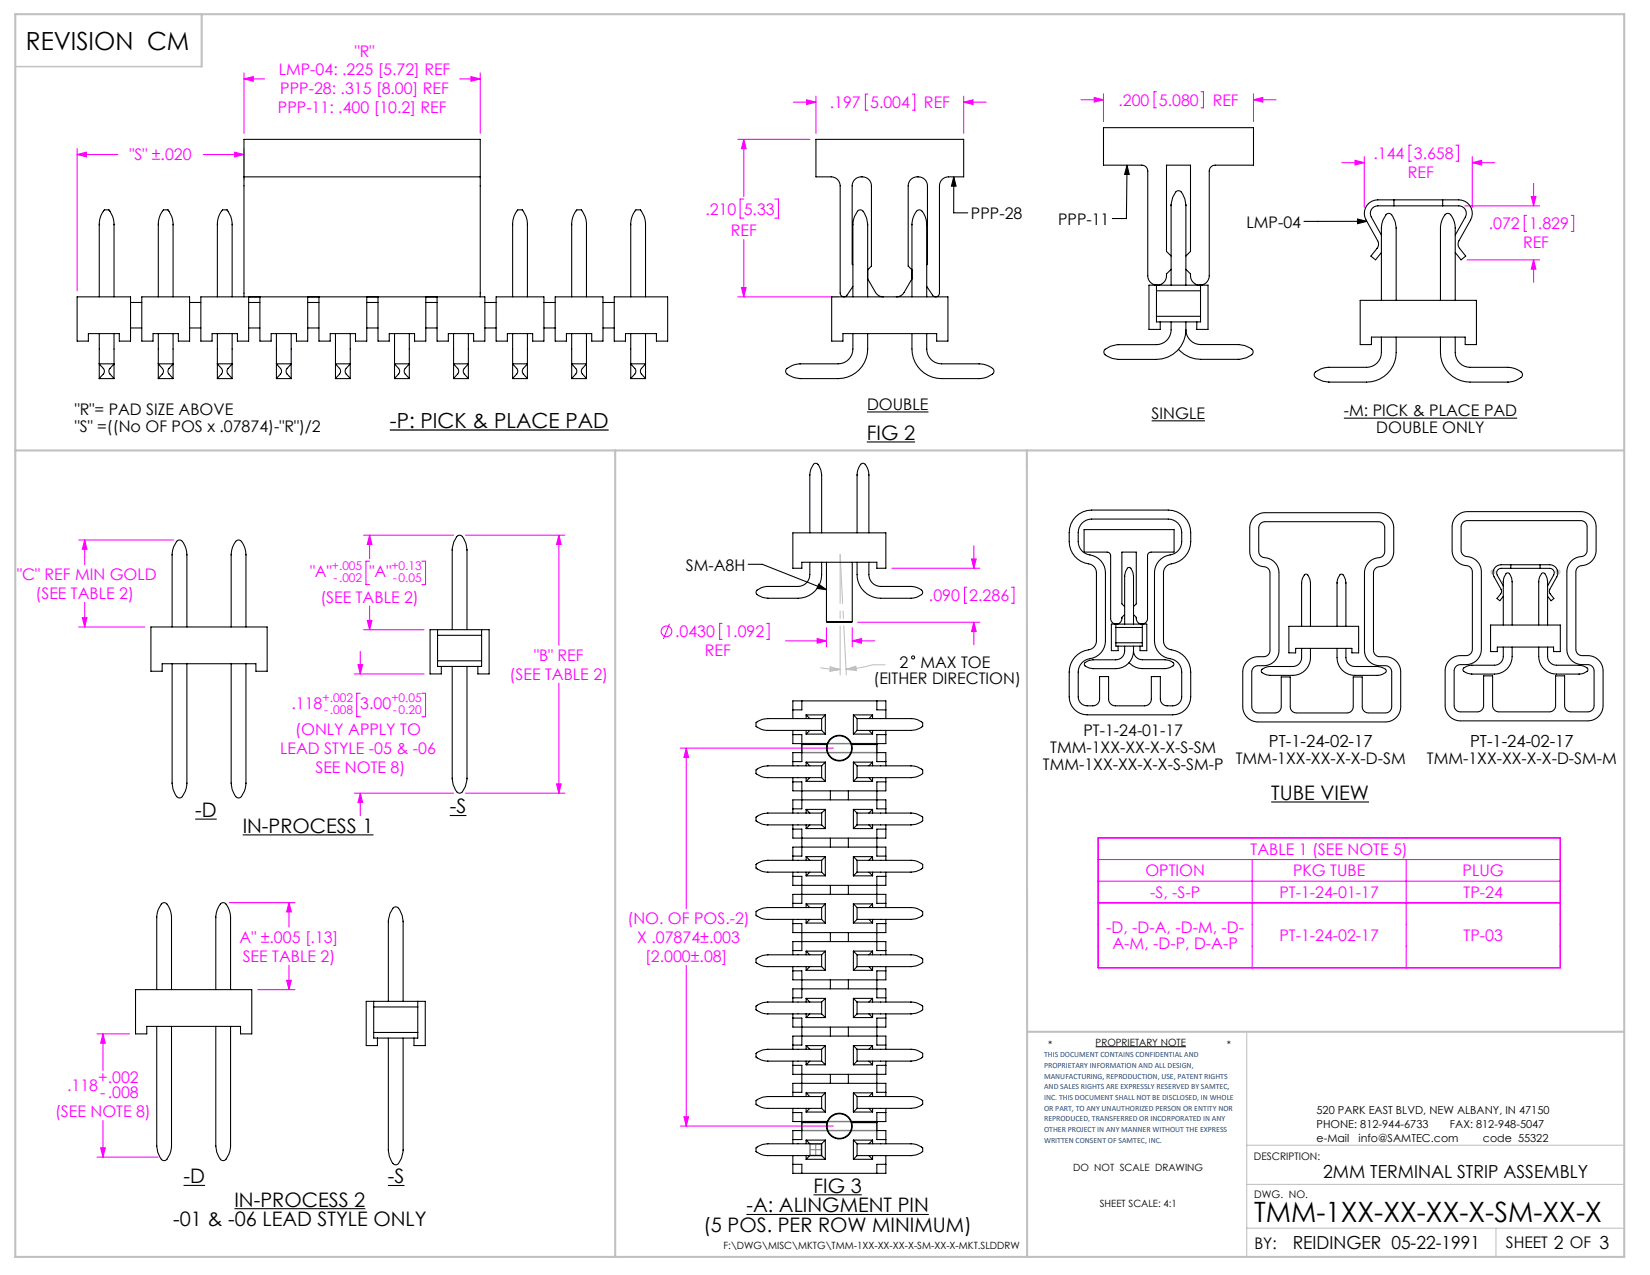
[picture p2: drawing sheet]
<svg xmlns="http://www.w3.org/2000/svg" width="279mm" height="216mm" viewBox="0 0 279 216" stroke-linecap="round" stroke-linejoin="round" font-family="sans-serif">
<g fill="none" stroke="#000" stroke-width=".18">
<path d="M161.5 29.9l.4 1.6h-.8zM161.5 29.9v6.1h2.4M190.8 28l-.1 9h-2.3M190.8 28l.4 1.5h-.8zM229.9 37.1l1.5 .4-1.5 .4zM231.4 37.5h-10.6M146.8 74.8h8.2M146.8 69.8h10.4M195 71.3h9M227.6 70.8h29.3M126.7 95.6h2.4l10.8 4.3M138.6 98.9l1.3 1-1.6-.3z"/>
<path d="M212.5 87.5a2.59 2.59 0 0 1 1.7-.7h19.2a2.59 2.59 0 0 1 2.6 2.6v4a2.68 2.68 0 0 1-2.7 2.6 1.07 1.07 0 0 0-.7 1v13.1a1.07 1.07 0 0 0 1 1.1h1a2.59 2.59 0 0 1 2.6 2.6v5.9a2.59 2.59 0 0 1-2.6 2.6h-21.6a2.59 2.59 0 0 1-2.6-2.6v-5.9a2.59 2.59 0 0 1 2.6-2.6h1a1.07 1.07 0 0 0 1.1-1.1v-13.1a1.22 1.22 0 0 0-1.5-1.1 2.59 2.59 0 0 1-2-2.5v-4a2.59 2.59 0 0 1 .9-1.9zM213.4 88.7l.4-.3 .4-.1h19.2a1.07 1.07 0 0 1 1.1 1.1v4a1.22 1.22 0 0 1-1.5 1.1 2.59 2.59 0 0 0-1.9 2.5v13.1a2.59 2.59 0 0 0 2.5 2.6h1a1.07 1.07 0 0 1 1.1 1.1v5.9a1.07 1.07 0 0 1-1.1 1h-2.9a1.07 1.07 0 0 1-1-1v-5.1h-1.6v5.1a1.07 1.07 0 0 1-1 1h-8.6a1.07 1.07 0 0 1-1-1v-5.1h-1.5v5.1a1.07 1.07 0 0 1-1.1 1h-2.9a1.07 1.07 0 0 1-1-1v-5.9a1.07 1.07 0 0 1 1-1.1h1a2.59 2.59 0 0 0 2.6-2.6v-13.1a2.68 2.68 0 0 0-2.7-2.6 1.07 1.07 0 0 1-.8-1v-4zM246.7 87.3a2.59 2.59 0 0 1 1.8-.7h19.2a2.59 2.59 0 0 1 2.6 2.6v4a2.68 2.68 0 0 1-2.7 2.6 1.07 1.07 0 0 0-.8 1v13.2a1.07 1.07 0 0 0 1.1 1h1a2.59 2.59 0 0 1 2.6 2.6v5.9a2.59 2.59 0 0 1-2.6 2.6h-21.6a2.59 2.59 0 0 1-2.6-2.6v-5.9a2.59 2.59 0 0 1 2.6-2.6h1a1.07 1.07 0 0 0 1-1v-13.2a1.22 1.22 0 0 0-1.4-1.1 2.59 2.59 0 0 1-2-2.5v-4a2.59 2.59 0 0 1 .8-1.9zM247.7 88.5l.3-.2 .5-.1h19.2a1.07 1.07 0 0 1 1.1 1v4a1.22 1.22 0 0 1-1.5 1.1 2.59 2.59 0 0 0-2 2.5v13.2a2.59 2.59 0 0 0 2.6 2.5h1a1.07 1.07 0 0 1 1 1.1v5.9a1.07 1.07 0 0 1-1 1h-2.9a1.07 1.07 0 0 1-1.1-1v-5.1h-1.5v5.1a1.07 1.07 0 0 1-1 1h-8.6a1.07 1.07 0 0 1-1.1-1v-5.1h-1.5v5.1a1.07 1.07 0 0 1-1 1h-2.9a1.07 1.07 0 0 1-1.1-1v-5.9a1.07 1.07 0 0 1 1.1-1.1h1a2.59 2.59 0 0 0 2.5-2.5v-13.2a2.68 2.68 0 0 0-2.7-2.6 1.07 1.07 0 0 1-.7-1v-4zM33.1 138.7h3.6M76.2 138.1h2.8M215.2 135.8h16.6M41.1 141.4h22.1M185.5 177.2h15.3M31.1 200.7h3.6M39.7 204.7h22.2M65.7 200.7h2.8"/>
<path d="M126.4 205.7h30.9M137.8 202.3h8.1"/>
<circle cx="154.6" cy="111.3" r=".26"/>
</g>
<g fill="none" stroke="#c0c0c0" stroke-width=".18">
<path d="M252.3 96.8h1M252.5 96.5l.7 .7M252.8 96.3v1M253.2 96.5l-.7 .7M263.3 96.8h1M263.4 96.5l.7 .7M263.8 96.3v1M264.1 96.5l-.7 .7M138.9 113.1l3.4 .3M140.6 113.1l1.7 .3M140.6 112.9l1.7 .5-1.7 .3zM142.3 113.4l-1.7 .1"/>
<path d="M143.3 113.3l1.6-.5 .1 .8zM143.3 113.3l1.7 .1M144.9 113l-1.6 .3M149.9 112.6a14.1 14.1 0 0 0-4.4 .5l-2.2 .2M211.1 174.7v38.1M211.1 193.9h63.9M211.1 208h63.9M211.1 200.6h63.9M253.3 208v4.8"/>
</g>
<path d="M2.6 11.3h31.5" fill="none" stroke="#c0c0c0" stroke-width=".25"/>
<path d="M2.6 2.4h272.4v210.4h-272.4zM34.1 2.4v8.9M2.6 76.3h272.4M104.2 76.3v136.5M173.9 76.3v136.5M173.9 174.7h101.1" fill="none" stroke="#c0c0c0" stroke-width=".35"/>
<path d="M66 72.8h37.1" fill="none" stroke="#000" stroke-width=".21"/>
<g fill="none" stroke="#f0f" stroke-width=".18">
<path d="M41.3 13.4l1.6-.4v.8zM41.3 12.3v10.3M41.3 13.4h3.5M77.8 13.4h3.5M79.7 13l1.6 .4-1.6 .4zM81.3 12.3v10.3M134.4 17.3h3.8M136.6 16.9l1.6 .4-1.6 .4zM138.2 16.3v6.3M146.9 15.9h-.4v2.8h.4M154.5 15.9h.4v2.8h-.4M163.2 17.3l1.6-.4v.8z"/>
<path d="M163.2 16.3v6.3M163.2 17.3h3.8M183 16.9h3.9M185.3 16.5l1.6 .4-1.6 .4zM186.9 15.9v4.7M195.8 15.5h-.4v2.8h.4M203.4 15.5h.4v2.8h-.4M212.3 16.9l1.5-.4v.8zM212.3 15.9v4.7M212.3 16.9h3.8M13.1 26.2l1.5-.4v.8zM13.1 25.2v24.1"/>
<path d="M13.1 26.2h6.8M34.4 26.2h6.9M39.7 25.8l1.6 .4-1.6 .4zM41.3 25.2v5.3M124.9 23.6h12.2M125.9 23.6l.4 1.6h-.7zM125.9 33.7h-.6v3.2h.6M125.9 23.6v9.7M131.2 33.7h.6v3.2h-.6M227.2 27.5h3.8M229.4 27.1l1.6 .4-1.6 .4zM231 26.5v8.6"/>
<path d="M239 24.6h-.4v2.7h.4M246.6 24.6h.4v2.7h-.4M248 34.9h12.7M249.3 27.5l1.6-.4v.8zM249.3 26.5v8.6M249.3 27.5h3.8M258.5 36.5h-.4v2.7h.4M259.3 33.3h.8l-.4 1.6zM259.7 31v3.9M266.1 36.5h.4v2.7h-.4M124.9 50.3h17M125.6 48.7h.7l-.4 1.6z"/>
<path d="M125.9 40.6v9.7M248.4 44h12.3M259.7 44l.4 1.6h-.8zM259.7 44v3.8M13.3 91.4h16.1M14.3 91.4l.4 1.6h-.8zM14.3 91.4v4.2M61.6 90.6h15.2M62.6 90.6l.4 1.6h-.8zM62.6 95h-.6v4h.6M62.6 90.6v4M71.4 95h.7v4h-.7"/>
<path d="M78.8 90.6h16.9M94.6 90.6l.4 1.6h-.8zM94.6 90.6v18.6M151 96.2h14.9M163.7 99.4h-.4v2.8h.4M164.5 94.7h.8l-.4 1.5zM164.9 92.4v3.8M171.3 99.4h.4v2.8h-.4M13.3 106.2h11.2M13.9 104.6h.8l-.4 1.6zM14.3 102v4.2M60 114.1h11.8"/>
<path d="M60.6 112.5h.8l-.4 1.6zM61 117.4h-.6v4h.6M61 110.3v3.8M61.6 106.6h10.2M62.2 105.1h.8l-.4 1.5zM62.6 102.6v4M71.4 117.4h.7v4h-.7M94.6 115.7v18.6M113.4 105.6l-1.1 2.6M122.3 105.6h-.4v2.7h.4M129.8 105.6h.4v2.7h-.4M133 108.5h6.9"/>
<path d="M138.4 108.1l1.5 .4-1.5 .4zM139.9 106.3v3.2M144.3 108.5l1.6-.4v.8zM144.3 106.3v3.2M144.3 108.5h3.8M145.2 105.4h20.7M164.9 105.4l.4 1.5h-.8zM164.9 105.4v3.8M60 134.3h16.8M61 134.3l.4 1.6h-.8zM61 134.3v3.8M78.8 134.3h16.9"/>
<path d="M94.2 132.7h.8l-.4 1.6zM115.2 126.7h25.9M116.2 126.7l.4 1.6h-.8zM116.2 126.7v27.2M38.8 152.8h11.1M48.9 152.8l.4 1.6h-.8zM48.9 152.8v4.2M186 141.9h78.2v22h-78.2zM186 145.5h78.2M186 149.2h78.2M186 152.9h78.2M212 145.5v18.4"/>
<path d="M238.1 145.5v18.4M16.4 175.1h5.5M17.4 175.1l.4 1.5h-.8zM17.4 175.1v6.2M43.7 167.6h6.2M48.5 166h.8l-.4 1.6zM48.9 163.4v4.2M116.2 163.5v27.2M16.4 195.9h10.4M17 194.4h.8l-.4 1.5zM17.4 189.7v6.2M115.2 190.7h25.9"/>
<path d="M115.8 189.1h.8l-.4 1.6z"/>
<circle cx="112.9" cy="106.9" r=".9"/>
</g>
<path d="M142.3 93.9l1 20.4M142.3 114.3v-20.4" fill="none" stroke="#c0c0c0" stroke-width=".18" stroke-dasharray="15.2 1.3 1.3 1.3" stroke-dashoffset="6.9"/>
<path d="M135.8 125.9h12.7v1.5h-12.7zM135.8 189.9h12.7v1.5h-12.7zM137.2 193.7h1.9v1.9h-1.9z" fill="none" stroke="#808080" stroke-width=".25"/>
<path d="M138.1 193.7v1.9M139.1 194.7h-1.9" fill="none" stroke="#808080" stroke-width=".18" stroke-dasharray="15.2 1.3 1.3 1.3"/>
<path d="M161.5 29.9l.4 1.6h-.8zM190.8 28l.4 1.5h-.8zM229.9 37.1l1.5 .4-1.5 .4zM138.6 98.9l1.3 1-1.6-.3z" fill="#000"/>
<path d="M41.3 13.4l1.6-.4v.8zM79.7 13l1.6 .4-1.6 .4zM13.1 26.2l1.5-.4v.8zM39.7 25.8l1.6 .4-1.6 .4zM136.6 16.9l1.6 .4-1.6 .4zM163.2 17.3l1.6-.4v.8zM125.9 23.6l.4 1.6h-.7zM125.6 48.7h.7l-.4 1.6zM185.3 16.5l1.6 .4-1.6 .4zM212.3 16.9l1.5-.4v.8zM229.4 27.1l1.6 .4-1.6 .4zM249.3 27.5l1.6-.4v.8zM259.3 33.3h.8l-.4 1.6zM259.7 44l.4 1.6h-.8zM14.3 91.4l.4 1.6h-.8zM13.9 104.6h.8l-.4 1.6zM94.6 90.6l.4 1.6h-.8zM94.2 132.7h.8l-.4 1.6zM62.2 105.1h.8l-.4 1.5zM62.6 90.6l.4 1.6h-.8zM60.6 112.5h.8l-.4 1.6zM61 134.3l.4 1.6h-.8zM164.5 94.7h.8l-.4 1.5zM164.9 105.4l.4 1.5h-.8zM144.3 108.5l1.6-.4v.8zM138.4 108.1l1.5 .4-1.5 .4zM116.2 126.7l.4 1.6h-.8zM115.8 189.1h.8l-.4 1.6zM48.9 152.8l.4 1.6h-.8zM48.5 166h.8l-.4 1.6zM17 194.4h.8l-.4 1.5zM17.4 175.1l.4 1.5h-.8z" fill="#f0f"/>
<g fill="none" stroke="#000" stroke-width=".18">
<path d="M41.3 29.9v20.4M41.3 29.9v-6.3h40v6.3M41.3 29.9h40M81.3 29.9v20.4M198.3 34.7v.1M198.3 34.7a3.5 3.5 0 0 1 1-2.3l.2-.1a.78 .78 0 0 1 .8 .5l.3 .9 .2 1M198.3 34.7v13.6M200.8 34.7v.1M200.8 34.7v13.6M233.9 39.8l-1.7-3.1a1.27 1.27 0 0 1 1.1-1.8h13.7a1.27 1.27 0 0 1 1.1 1.8l-1.7 3.1M236 33.8v1.1M244.3 33.8v1.1"/>
<path d="M13.1 50.3h9v7.5h-1.9v-1.3h-5.2v1.3h-1.9zM16.8 56.5v5.1M16.8 50.3v-12.2a3.8 3.8 0 0 1 .9-2.6h.7l.2 .2a3.8 3.8 0 0 1 .7 2.3v12.3M19.3 56.5v5.1M22.1 55.5h1.9M22.1 51.2h1.9M24 50.3h8.1v7.5h-1.9v-1.3h-4.3v1.3h-1.9zM26.8 56.5v5.1M26.8 50.3v-12.2a3.8 3.8 0 0 1 .9-2.6h.7l.2 .2a3.8 3.8 0 0 1 .7 2.3v12.3M29.3 56.5v5.1M32.1 55.5h1.9M32.1 51.2h1.9"/>
<path d="M36.8 56.5v5.1M36.8 50.3v-12.2a3.8 3.8 0 0 1 .9-2.6h.7l.2 .2a3.8 3.8 0 0 1 .7 2.3v12.3M39.3 56.5v5.1M42.1 50.3v7.5h-1.9v-1.3h-4.3v1.3h-1.9v-7.5h48.1v7.5h-1.9v-1.3h-4.3v1.3h-1.9v-7.5M42.1 55.5h1.9M42.1 51.2h1.9M44 50.3v7.5h1.9v-1.3h4.3v1.3h1.9v-7.5M46.8 56.5v5.1M49.3 56.5v5.1M52.1 55.5h1.9M52.1 51.2h1.9M54 50.3v7.5h1.9v-1.3h4.3v1.3h1.9v-7.5"/>
<path d="M56.8 56.5v5.1M59.3 56.5v5.1M62.1 55.5h1.9M62.1 51.2h1.9M64 50.3v7.5h1.9v-1.3h4.3v1.3h1.9v-7.5M66.8 56.5v5.1M69.3 56.5v5.1M72.1 55.5h1.9M72.1 51.2h1.9M76.8 56.5v5.1M79.3 56.5v5.1M82.1 55.5h1.9"/>
<path d="M82.1 51.2h1.9M84 50.3h8.1v7.5h-1.9v-1.3h-4.3v1.3h-1.9zM86.8 56.5v5.1M86.8 50.3v-12.2a3.8 3.8 0 0 1 .9-2.6h.7l.2 .2a3.8 3.8 0 0 1 .7 2.3v12.3M89.3 56.5v5.1M92.1 55.5h1.9M92.1 51.2h1.9M94 50.3h8.1v7.5h-1.9v-1.3h-4.3v1.3h-1.9zM96.8 56.5v5.1M96.8 50.3v-12.2a3.8 3.8 0 0 1 .9-2.6h.7l.2 .2a3.8 3.8 0 0 1 .7 2.3v12.3M99.3 56.5v5.1M102.1 55.5h1.9"/>
<path d="M102.1 51.2h1.9M104 50.3h9.1v7.5h-1.9v-1.3h-5.3v1.3h-1.9zM106.8 56.5v5.1M106.8 50.3v-12.2a3.8 3.8 0 0 1 .9-2.6h.7l.2 .2a3.8 3.8 0 0 1 .7 2.3v12.3M109.3 56.5v5.1M140.8 50.3h19.7v7.5h-1.9v-1.3h-15.9v1.3h-1.9zM144.4 48.5l-1 1.5a.64 .64 0 0 1-.7 .2 .64 .64 0 0 1-.4-.6v-18.1a1.52 1.52 0 0 0-1.6-1.6h-2.5v-6.3h25v6.3h-2.6a1.52 1.52 0 0 0-1.5 1.6v18.1a.64 .64 0 0 1-.5 .6 .64 .64 0 0 1-.7-.2l-1-1.5M144.4 44.8l-.1-.1v-13.2a1.64 1.64 0 0 1 1.6-1.6 1.64 1.64 0 0 1 1.7 1.6v13.6l-.7 .6M144.4 50.3v-12.3a3.5 3.5 0 0 1 1-2.4l.3-.1a.77 .77 0 0 1 .7 .6 3.8 3.8 0 0 1 .5 1.9v12.3M144.4 56.5v2.6a2.5 2.5 0 0 1-2.5 2.5h-6.4a3.5 3.5 0 0 0-2.4 1l-.1 .2a.77 .77 0 0 0 .6 .8 3.8 3.8 0 0 0 1.9 .5h6.4a5 5 0 0 0 5-5v-2.6M146.9 47.2l1.3 2.3a1.52 1.52 0 0 0 1.4 .8M154.4 47.2l-1.3 2.3a1.52 1.52 0 0 1-1.3 .8"/>
<path d="M154.4 56.5a8.4 8.4 0 0 0 .6 4.9 5 5 0 0 0 4.4 2.7h6.5a3.5 3.5 0 0 0 2.3-.9l.1-.5a3.3 3.3 0 0 0-2.5-1.1h-6.4a2.5 2.5 0 0 1-2.5-2.5v-2.6M154.4 50.3v-12.2a3.4 3.4 0 0 1 1.1-2.5 1.09 1.09 0 0 1 1.1 .9l.3 1.5v12.3M156.9 44.8l.1-.1v-13.2a1.64 1.64 0 0 0-1.6-1.6 1.64 1.64 0 0 0-1.6 1.6v13.6l.6 .6M195.8 49.2h7.5M195.8 53.6h7.5M195.8 48.3v6.2h7.5v-6.2M196.5 54.5v1.3h-1.9v-7.5h10v7.5h-1.9v-1.3M198.3 45.6l-.8 .8a1.6 1.6 0 0 1-1.4 1.9 1.6 1.6 0 0 1-1.7-1.6v-17.7a1 1 0 0 0-1-1h-6.5v-6.4h25.4v6.4h-6.5a1 1 0 0 0-1 1v17.7a1.6 1.6 0 0 1-1.8 1.6 1.6 1.6 0 0 1-1.4-1.9l-.8-.8M198.3 54.5a3.6 3.6 0 0 1-.7 3.1 2.5 2.5 0 0 1-1.8 .8h-6.4a3.8 3.8 0 0 0-2.3 .8l-.2 .4a.77 .77 0 0 0 .6 .7l.8 .4 1 .2h6.5a5 5 0 0 0 5-5M198.3 43.4l-.8-.8v-14.6h4.1v14.6l-.8 .8M200.8 55.8a2.5 2.5 0 0 0 2.5 2.5h6.5a2.8 2.8 0 0 1 2.4 1.1l-.1 .5a2.54 2.54 0 0 1-2.1 .9h-6.7a5 5 0 0 1-3.7-1.6M200.8 54.5v1.4"/>
<path d="M230.3 50.9h19.7v7.5h-1.9v-1.3h-15.9v1.3h-1.9zM233.9 42.8l-1 1.2-.8-.6 1.1-1.4a1.14 1.14 0 0 0 .1-1.2l-2-3.6a2.29 2.29 0 0 1 2-3.4h13.7a2.29 2.29 0 0 1 2 3.4l-2 3.6a1.14 1.14 0 0 0 .1 1.2l1.1 1.4-.8 .6-1-1.2M233.9 50.9v-12.3a3.5 3.5 0 0 1 1-2.4l.3-.1a.78 .78 0 0 1 .7 .6 3.8 3.8 0 0 1 .5 1.9v12.3M233.9 57.1v2.6a2.5 2.5 0 0 1-2.5 2.5h-6.4a3.5 3.5 0 0 0-2.4 .9l-.1 .3a.77 .77 0 0 0 .6 .7l.8 .4 1.1 .2h6.4a5 5 0 0 0 5-5v-2.6M243.9 57.1a8.4 8.4 0 0 0 .6 4.9 5 5 0 0 0 4.4 2.7h6.5a3.5 3.5 0 0 0 2.3-.9l.1-.5a3.3 3.3 0 0 0-2.5-1.1h-6.4a2.5 2.5 0 0 1-2.5-2.5v-2.6M243.9 50.9v-12.2a3.4 3.4 0 0 1 1.1-2.5 1.09 1.09 0 0 1 1.1 .9l.3 1.5v12.3M16.8 61.6l.1 .2a1.37 1.37 0 0 1 .7 1.4l-.8 .9M16.8 61.6h.1M16.8 64.1h.1M16.8 64.1h2.5M16.8 61.6h2.5M16.8 61.6v2.5"/>
<path d="M19.3 61.6l-.7 .8a.78 .78 0 0 0 .2 1.2l.5 .5M19.3 61.6h.1M19.3 64.1h.1M19.3 61.6v2.5M26.8 61.6l.1 .2a1.36 1.36 0 0 1 .7 1.4l-.8 .9M26.8 64.1h.1M26.8 61.6h.1M26.8 64.1h2.5M26.8 61.6h2.5M26.8 61.6v2.5M29.3 61.6l-.7 .8a.78 .78 0 0 0 .2 1.2l.5 .5M29.3 64.1h.1"/>
<path d="M29.3 61.6h.1M29.3 61.6v2.5M36.8 61.6l.1 .2a1.37 1.37 0 0 1 .7 1.4l-.8 .9M36.8 64.1h.1M36.8 61.6h.1M36.8 64.1h2.5M36.8 61.6h2.5M36.8 61.6v2.5M39.3 61.6l-.7 .8a.78 .78 0 0 0 .2 1.2l.5 .5M39.3 64.1h.1M39.3 61.6h.1M39.3 61.6v2.5"/>
<path d="M46.8 61.6l.1 .2a1.37 1.37 0 0 1 .7 1.4l-.8 .9M46.8 61.6h.1M46.8 64.1h.1M46.8 64.1h2.5M46.8 61.6h2.5M46.8 61.6v2.5M49.3 61.6l-.7 .8a.78 .78 0 0 0 .2 1.2l.5 .5M49.3 61.6h.1M49.3 64.1h.1M49.3 61.6v2.5M56.8 61.6l.1 .2a1.36 1.36 0 0 1 .7 1.4l-.8 .9M56.8 64.1h.1"/>
<path d="M56.8 61.6h.1M56.8 64.1h2.5M56.8 61.6h2.5M56.8 61.6v2.5M59.3 61.6l-.7 .8a.78 .78 0 0 0 .2 1.2l.5 .5M59.3 64.1h.1M59.3 61.6h.1M59.3 61.6v2.5M66.8 61.6l.1 .2a1.37 1.37 0 0 1 .7 1.4l-.8 .9M66.8 64.1h.1M66.8 61.6h.1M66.8 64.1h2.5"/>
<path d="M66.8 61.6h2.5M66.8 61.6v2.5M69.3 61.6l-.7 .8a.78 .78 0 0 0 .2 1.2l.5 .5M69.3 64.1h.1M69.3 61.6h.1M69.3 61.6v2.5M76.8 61.6l.1 .2a1.36 1.36 0 0 1 .7 1.4l-.8 .9M76.8 61.6h.1M76.8 64.1h.1M76.8 64.1h2.5M76.8 61.6h2.5M76.8 61.6v2.5"/>
<path d="M79.3 61.6l-.7 .8a.78 .78 0 0 0 .2 1.2l.5 .5M79.3 61.6h.1M79.3 64.1h.1M79.3 61.6v2.5M86.8 61.6l.1 .2a1.37 1.37 0 0 1 .7 1.4l-.8 .9M86.8 64.1h.1M86.8 61.6h.1M86.8 64.1h2.5M86.8 61.6h2.5M86.8 61.6v2.5M89.3 61.6l-.7 .8a.78 .78 0 0 0 .2 1.2l.5 .5M89.3 64.1h.1"/>
<path d="M89.3 61.6h.1M89.3 61.6v2.5M96.8 61.6l.1 .2a1.37 1.37 0 0 1 .7 1.4l-.8 .9M96.8 64.1h.1M96.8 61.6h.1M96.8 64.1h2.5M96.8 61.6h2.5M96.8 61.6v2.5M99.3 61.6l-.7 .8a.78 .78 0 0 0 .2 1.2l.5 .5M99.3 64.1h.1M99.3 61.6h.1M99.3 61.6v2.5"/>
<path d="M106.8 61.6l.1 .2a1.36 1.36 0 0 1 .7 1.4l-.8 .9M106.8 64.1h.1M106.8 61.6h.1M106.8 61.6v2.5M106.8 64.1h2.5M106.8 61.6h2.5M109.3 61.6l-.7 .8a.78 .78 0 0 0 .2 1.2l.5 .5M109.3 64.1h.1M109.3 61.6h.1M109.3 61.6v2.5M134.3 90.2h15.7v6h-1.5v-1h-12.7v1h-1.5zM137.1 90.2v-9.8a2.8 2.8 0 0 1 .8-1.9h.4a2.24 2.24 0 0 1 .8 1.9v9.8"/>
<path d="M137.1 95.2v2.1a2 2 0 0 1-2 2h-5.1a2.81 2.81 0 0 0-1.9 .8l-.1 .3a2.24 2.24 0 0 0 2 .9h5.1a4 4 0 0 0 4-4v-2.1M139.9 95.2v10.1M144.3 95.2v10.1M145.1 95.2a6.2 6.2 0 0 0 .8 4.5 4 4 0 0 0 3.2 1.6h5.2a2.81 2.81 0 0 0 1.9-.7v-.3a1.9 1.9 0 0 0-1.9-1h-5.2a2 2 0 0 1-2-2v-2.1M145.1 90.2v-9.7a2.71 2.71 0 0 1 .9-2 1.3 1.3 0 0 1 1.1 1.3v10.4M182.2 87.5a3.8 3.8 0 0 1 2.7-1.1h12.9a3.8 3.8 0 0 1 3.8 3.8 5.1 5.1 0 0 1-.9 4 5.1 5.1 0 0 1-2.9 1.4l-.6 .6-.2 .8v11.5a1.52 1.52 0 0 0 1.3 1.5 3.8 3.8 0 0 1 3.3 3.8v4.2a3 3 0 0 1-3 3h-14.5a3 3 0 0 1-3-3v-4.2a3.9 3.9 0 0 1 3.5-3.8l.5-.3 .3-.4 .3-.8v-11.5a1.52 1.52 0 0 0-1.4-1.5 3.8 3.8 0 0 1-3.2-3.8 4.9 4.9 0 0 1 1.1-4.2zM183.2 88.6a2.28 2.28 0 0 1 1.7-.7h12.9a2.29 2.29 0 0 1 2.3 2.3 3.7 3.7 0 0 1-.6 3 2.78 2.78 0 0 1-1.9 .9 3 3 0 0 0-2.1 2.9v11.5a3.2 3.2 0 0 0 3 3.1 2.29 2.29 0 0 1 1.6 2.2v4.2a1.52 1.52 0 0 1-1.5 1.5 2.19 2.19 0 0 1-1.6-.2l-.3-.3-.2-.4v-4h-1.5v3.8a1.14 1.14 0 0 1-1.2 1.1h-4.9a1.14 1.14 0 0 1-1.2-1.1v-3.8h-1.5v3.8a1.14 1.14 0 0 1-1.1 1.1 1.95 1.95 0 0 1-2.4-.9l-.1-.6v-4.2a2.45 2.45 0 0 1 2.5-2.4 3 3 0 0 0 2.1-2.9v-11.5a3.2 3.2 0 0 0-3-3.1 2.29 2.29 0 0 1-1.6-2.2 3.6 3.6 0 0 1 .6-3.1zM190.4 97.5v.1M190.4 97.5v-.1a1.29 1.29 0 0 1 .7-1.3h.3a2 2 0 0 1 .5 1.4M190.4 97.5v8.2M191.9 97.5v.1M191.9 97.5v8.2"/>
<path d="M254.6 99.2l-1.1-1.8a.76 .76 0 0 1 .7-1.2h8.2a.76 .76 0 0 1 .7 1.2l-1 1.8M255.8 95.6v.6M260.8 95.6v.6M25.6 106.2h19.6v7.5h-1.9v-1.3h-15.8v1.3h-1.9zM29.1 106.2v-12.3a3.5 3.5 0 0 1 1-2.4h.5a3.3 3.3 0 0 1 1 2.4v12.3M29.1 112.4v20.3a2.8 2.8 0 0 0 1.1 2.4l.5-.1a3.5 3.5 0 0 0 .9-2.3v-20.3M39.1 112.4v20.3a3.6 3.6 0 0 0 1 2.3l.3 .1 .3-.1a3.5 3.5 0 0 0 .9-2.3v-20.3M39.1 106.2v-12.3a3.3 3.3 0 0 1 1.1-2.4h.4a3.3 3.3 0 0 1 1 2.4v12.3M74.1 107.6h7.5M74.1 106.6v6.3h7.5v-6.3M74.1 111.9h7.5M74.7 112.9v1.2h-1.9v-7.5h10v7.5h-1.9v-1.2"/>
<path d="M76.6 106.6v-13.5a3.8 3.8 0 0 1 .8-2.3l.4-.2a.78 .78 0 0 1 .7 .6 3.8 3.8 0 0 1 .6 1.9v13.5M76.6 112.9v19a3.6 3.6 0 0 0 .9 2.3l.3 .1 .3-.1a2.55 2.55 0 0 0 1-2.1v-19.2M135.8 118.7v1.5h-1.5M139.9 105.3h4.4M139.9 105.3l.1 .1h4.2l.1-.1M148.5 118.7v1.5h1.5M189 106.3h4.4M189 108.8h4.4M189 105.7v3.7h4.4v-3.7M189.3 109.4v.8h-1.1v-4.5h6v4.5h-1.2v-.8M190.4 104.1l-.4 .4a.96 .96 0 0 1-.9 1.2 .96 .96 0 0 1-1-1v-10.6a.6 .6 0 0 0-.6-.6h-3.9v-3.8h15.2v3.8h-3.9a.6 .6 0 0 0-.6 .6v10.6a.96 .96 0 0 1-1 1 .96 .96 0 0 1-.9-1.2l-.5-.4M190.4 109.4a1.84 1.84 0 0 1-.9 2.2l-.6 .1h-4a1.29 1.29 0 0 0-1.3 .7l.1 .3a2.17 2.17 0 0 0 1.4 .5h3.8a3 3 0 0 0 3-3"/>
<path d="M190.4 102.7l-.4-.4v-8.8h2.4v8.8l-.5 .4M191.9 110.2a1.5 1.5 0 0 0 1.5 1.5h3.9a1.67 1.67 0 0 1 1.5 .7l-.1 .3a1.58 1.58 0 0 1-1.4 .5h-3.9a3 3 0 0 1-2.2-1M191.9 109.4v.8M218.3 106.1h11.8v4.5h-1.2v-.8h-9.5v.8h-1.1zM220.4 106.1v-7.6l.2-.6 .3-.5 .2-.2 .3 .1a2.16 2.16 0 0 1 .5 1.4v7.4M220.4 109.8v1.6a1.5 1.5 0 0 1-1.5 1.5h-4.3l-.9 .4-.1 .5a2.16 2.16 0 0 0 1.4 .6h3.9a3 3 0 0 0 3-3v-1.6M226.4 109.8a4.6 4.6 0 0 0 .6 3.3 3 3 0 0 0 2.4 1.3l4.4-.1 .8-.4 .1-.5a2.17 2.17 0 0 0-1.4-.5h-3.9a1.5 1.5 0 0 1-1.5-1.5v-1.6M226.4 106.1v-7.6l.2-.6 .3-.5 .2-.2 .3 .1a2.16 2.16 0 0 1 .5 1.4v7.4M252.4 105.8h11.8v4.5h-1.1v-.7h-9.6v.7h-1.1zM254.6 101l-.6 .7-.5-.4 .7-.8 .1-.4-1.3-2.4a1.37 1.37 0 0 1 1.2-2.1h8.2a1.37 1.37 0 0 1 1.2 2.1l-1.3 2.4 .1 .4 .7 .8-.4 .4-.6-.7M254.6 105.8v-7.5l.1-.6 .3-.6 .2-.1 .3 .1a2.17 2.17 0 0 1 .6 1.4v7.3M254.6 109.6v1.5a1.5 1.5 0 0 1-1.5 1.5l-4.4 .1-.9 .4v.5a2.17 2.17 0 0 0 1.4 .5h3.9a3 3 0 0 0 3-3v-1.5"/>
<path d="M260.6 109.6a4.6 4.6 0 0 0 .5 3.3 3 3 0 0 0 2.5 1.2h4.3l.9-.4v-.5a2.16 2.16 0 0 0-1.4-.6h-3.8a1.5 1.5 0 0 1-1.5-1.5v-1.5M260.6 105.8v-7.5l.1-.6 .3-.6 .2-.1 .3 .1a2.17 2.17 0 0 1 .6 1.4v7.3M134.3 124.4h1.5v4.6h-1.5M134.3 132.4h1.5v4.6h-1.5M134.3 121.7v-3h15.7v3M134.3 123.7v2.2h5.8M134.3 131.7v2.2h15.7v-2.2M134.3 137.7v-2.3h15.7v2.3M134.3 139.7v2.2h15.7v-2.2M135.8 126.1h4.2M135.8 127.4h-1.5v2.3M136.5 121.1v.6"/>
<path d="M136.5 123.7v.6M136.5 129.1v.6M136.5 131.7v.6M136.5 137.1v.6M136.5 139.7v.6M136.5 137.1l.6 .6M136.5 137.1h3.3M136.5 129.1l.6 .6M136.5 132.3h3.3M136.5 129.1h3.3M136.5 121.1l.6 .6M136.5 124.3h3.3"/>
<path d="M136.5 121.1h3.3M137.1 139.7l-.6 .6M137.1 131.7l-.6 .6M137.1 123.7l-.6 .6M139.1 121.7h-9.1a3 3 0 0 0-2 .7v.6l.2 .1a3 3 0 0 0 1.8 .6h9.1M139.1 129.7h-9.1a3 3 0 0 0-2 .7v.6l.2 .1a3.1 3.1 0 0 0 1.8 .6h9.1M139.1 137.7h-9.1a3 3 0 0 0-2 .7v.6l.2 .1a3 3 0 0 0 1.8 .6h9.1M139.1 121.7v2M139.1 129.7v2M139.1 137.7v2M139.1 139.7l.7 .6M139.1 131.7l.7 .6"/>
<path d="M139.1 123.7l.7 .6M139.8 121.1v3.2M139.8 129.1v3.2M139.8 137.1v3.2M139.8 137.1l-.7 .6M139.8 129.1l-.7 .6M139.8 121.1l-.7 .6M140.6 133.9v1.5M143.7 133.9v1.5M144.2 126.1h4.3M144.5 121.1v3.2M144.5 129.1v3.2"/>
<path d="M144.5 137.1v3.2M144.5 137.1h3.3M144.5 137.1l.6 .6M144.5 132.3h3.3M144.5 129.1h3.3M144.5 129.1l.6 .6M144.5 124.3h3.3M144.5 121.1h3.3M144.5 121.1l.6 .6M145.1 129.7h9.2a3 3 0 0 1 1.9 .6v.7a3 3 0 0 1-1.9 .7h-9.2M145.1 137.7h9.2a3 3 0 0 1 1.9 .6v.7a3 3 0 0 1-1.9 .7h-9.2M145.1 121.7h9.2a3 3 0 0 1 1.9 .6v.7a3 3 0 0 1-1.9 .7h-9.2"/>
<path d="M145.1 121.7v2M145.1 129.7v2M145.1 137.7v2M145.1 139.7l-.6 .6M145.1 131.7l-.6 .6M145.1 123.7l-.6 .6M147.1 139.7l.7 .6M147.1 131.7l.7 .6M147.1 123.7l.7 .6M147.8 121.1v.6M147.8 123.7v.6M147.8 129.1v.6"/>
<path d="M147.8 131.7v.6M147.8 137.1v.6M147.8 139.7v.6M147.8 137.1l-.7 .6M147.8 129.1l-.7 .6M147.8 121.1l-.7 .6M148.5 127.4h1.5v2.3M150 124.4h-1.5v4.6h1.5M150 132.4h-1.5v4.6h1.5M150 123.7v2.2h-5.8M134.3 140.4h1.5v4.6h-1.5M134.3 148.4h1.5v4.6h-1.5"/>
<path d="M134.3 156.4h1.5v4.6h-1.5M134.3 145.7v-2.3h15.7v2.3M134.3 147.7v2.2h15.7v-2.2M134.3 153.7v-2.3h15.7v2.3M134.3 155.7v2.2h15.7v-2.2M136.5 145.1v.6M136.5 147.7v.6M136.5 153.1v.6M136.5 155.7v.6M136.5 156.3h3.3M136.5 153.1h3.3M136.5 153.1l.6 .6"/>
<path d="M136.5 148.3h3.3M136.5 145.1h3.3M136.5 145.1l.6 .6M136.5 140.3h3.3M137.1 155.7l-.6 .6M137.1 147.7l-.6 .6M139.1 145.7h-9.1a3 3 0 0 0-2 .7v.6l.2 .1a3 3 0 0 0 1.8 .6h9.1M139.1 153.7h-9.1a3 3 0 0 0-2 .7v.6l.2 .1a3 3 0 0 0 1.8 .6h9.1M139.1 145.7v2M139.1 153.7v2M139.1 147.7l.7 .6M139.1 155.7l.7 .6"/>
<path d="M139.8 145.1v3.2M139.8 153.1v3.2M139.8 153.1l-.7 .6M139.8 145.1l-.7 .6M140.6 141.9v1.5M140.6 149.9v1.5M140.6 157.9v1.5M143.7 141.9v1.5M143.7 149.9v1.5M143.7 157.9v1.5M144.5 145.1v3.2M144.5 153.1v3.2"/>
<path d="M144.5 156.3h3.3M144.5 153.1h3.3M144.5 153.1l.6 .6M144.5 148.3h3.3M144.5 145.1h3.3M144.5 145.1l.6 .6M144.5 140.3h3.3M145.1 145.7h9.2a3 3 0 0 1 1.9 .6v.8a3.1 3.1 0 0 1-1.9 .6h-9.2M145.1 153.7h9.2a3 3 0 0 1 1.9 .6v.8a3.1 3.1 0 0 1-1.9 .6h-9.2M145.1 145.7v2M145.1 153.7v2M145.1 155.7l-.6 .6"/>
<path d="M145.1 147.7l-.6 .6M147.1 155.7l.7 .6M147.1 147.7l.7 .6M147.8 145.1v.6M147.8 147.7v.6M147.8 153.1v.6M147.8 155.7v.6M147.8 153.1l-.7 .6M147.8 145.1l-.7 .6M150 140.4h-1.5v4.6h1.5M150 148.4h-1.5v4.6h1.5M150 156.4h-1.5v4.6h1.5"/>
<path d="M22.9 167.6h19.7v7.5h-1.9v-1.3h-15.8v1.3h-2zM26.5 167.6v-12.3a3.5 3.5 0 0 1 1-2.4h.5a3.3 3.3 0 0 1 1 2.4v12.3M26.5 173.8v20.3a2.8 2.8 0 0 0 1.1 2.4l.5-.1a3.5 3.5 0 0 0 .9-2.3v-20.3M36.5 173.8v20.3a3.6 3.6 0 0 0 1 2.3l.3 .1 .3-.1a3.5 3.5 0 0 0 .9-2.3v-20.3M36.5 167.6v-12.3a3.3 3.3 0 0 1 1.1-2.4h.4a3.3 3.3 0 0 1 1 2.4v12.3M63.3 170.5h7.4M63.3 169.6v6.2h7.4v-6.2M63.3 174.8h7.4M63.9 175.8v1.3h-1.9v-7.5h10v7.5h-1.9v-1.3M65.8 169.6v-13.6a3.8 3.8 0 0 1 .8-2.2l.4-.2a.78 .78 0 0 1 .7 .5 3.8 3.8 0 0 1 .6 1.9v13.6M65.8 175.8v19a3.6 3.6 0 0 0 .9 2.3l.3 .1h.3a2.55 2.55 0 0 0 .9-2.1l.1-19.3M134.3 164.4h1.5v4.6h-1.5"/>
<path d="M134.3 172.4h1.5v4.6h-1.5M134.3 161.7v-2.3h15.7v2.3M134.3 163.7v2.2h15.7v-2.2M134.3 169.7v-2.3h15.7v2.3M134.3 171.7v2.2h15.7v-2.2M134.3 177.7v-2.3h15.7v2.3M134.3 179.7v2.2h15.7v-2.2M136.5 161.1v.6M136.5 163.7v.6M136.5 169.1v.6M136.5 171.7v.6M136.5 177.1v.6"/>
<path d="M136.5 179.7v.6M136.5 177.1l.6 .6M136.5 177.1h3.3M136.5 169.1l.6 .6M136.5 172.3h3.3M136.5 169.1h3.3M136.5 161.1l.6 .6M136.5 164.3h3.3M136.5 161.1h3.3M137.1 179.7l-.6 .6M137.1 171.7l-.6 .6M137.1 163.7l-.6 .6"/>
<path d="M139.1 169.7h-9.1a3 3 0 0 0-2 .7v.6l.2 .1a3 3 0 0 0 1.8 .6h9.1M139.1 177.7h-9.1a3 3 0 0 0-2 .7v.6l.2 .1a3 3 0 0 0 1.8 .6h9.1M139.1 161.7h-9.1a3 3 0 0 0-2 .7v.6l.2 .1a3 3 0 0 0 1.8 .6h9.1M139.1 161.7v2M139.1 169.7v2M139.1 177.7v2M139.1 179.7l.7 .6M139.1 171.7l.7 .6M139.1 163.7l.7 .6M139.8 161.1v3.2M139.8 169.1v3.2M139.8 177.1v3.2"/>
<path d="M139.8 177.1l-.7 .6M139.8 169.1l-.7 .6M139.8 161.1l-.7 .6M140.6 165.9v1.5M140.6 173.9v1.5M143.7 165.9v1.5M143.7 173.9v1.5M144.5 161.1v3.2M144.5 169.1v3.2M144.5 177.1v3.2M144.5 177.1h3.3M144.5 177.1l.6 .6"/>
<path d="M144.5 172.3h3.3M144.5 169.1h3.3M144.5 169.1l.6 .6M144.5 164.3h3.3M144.5 161.1h3.3M144.5 161.1l.6 .6M145.1 161.7h9.2a3 3 0 0 1 1.9 .6v.8a3.1 3.1 0 0 1-1.9 .6h-9.2M145.1 177.7h9.2a3.1 3.1 0 0 1 1.9 .6v.7a3.1 3.1 0 0 1-1.9 .7h-9.2M145.1 169.7h9.2a3 3 0 0 1 1.9 .6v.7a3.1 3.1 0 0 1-1.9 .7h-9.2M145.1 161.7v2M145.1 169.7v2M145.1 177.7v2"/>
<path d="M145.1 179.7l-.6 .6M145.1 171.7l-.6 .6M145.1 163.7l-.6 .6M147.1 179.7l.7 .6M147.1 171.7l.7 .6M147.1 163.7l.7 .6M147.8 161.1v.6M147.8 163.7v.6M147.8 169.1v.6M147.8 171.7v.6M147.8 177.1v.6M147.8 179.7v.6"/>
<path d="M147.8 177.1l-.7 .6M147.8 169.1l-.7 .6M147.8 161.1l-.7 .6M150 164.4h-1.5v4.6h1.5M150 172.4h-1.5v4.6h1.5M134.3 180.4h1.5v4.6h-1.5M134.3 188.4h1.5v4.6h-1.5M134.3 197.2h1.5v1.5M134.3 185.7v-2.3h15.7v2.3M134.3 187.7v2.2h5.8M134.3 195.7v3h15.7v-3M135.8 190.1h4.2"/>
<path d="M135.8 191.4h-1.5v2.3M136.5 193.1h3.3M136.5 196.3h3.3M136.5 185.1v.6M136.5 187.7v.6M136.5 193.1v.6M136.5 195.7v.6M136.5 193.1l.6 .6M136.5 185.1l.6 .6M136.5 185.1h3.3M136.5 188.3h3.3M136.5 180.3h3.3"/>
<path d="M137.1 195.7l-.6 .6M137.1 187.7l-.6 .6M139.1 185.7h-9.1a3 3 0 0 0-2 .7v.6l.2 .1a3 3 0 0 0 1.8 .6h9.1M139.1 193.7h-9.1a3 3 0 0 0-2 .7v.6l.2 .1a3 3 0 0 0 1.8 .6h9.1M139.1 185.7v2M139.1 193.7v2M139.1 195.7l.7 .6M139.1 187.7l.7 .6M139.8 185.1v3.2M139.8 193.1v3.2M139.8 193.1l-.7 .6M139.8 185.1l-.7 .6"/>
<path d="M140.6 181.9v1.5M143.7 181.9v1.5M144.2 190.1h4.3M144.5 193.1h3.3M144.5 185.1v3.2M144.5 193.1v3.2M144.5 196.3h3.3M144.5 193.1l.6 .6M144.5 185.1h3.3M144.5 188.3h3.3M144.5 185.1l.6 .6M144.5 180.3h3.3"/>
<path d="M145.1 185.7h9.2a3 3 0 0 1 1.9 .6v.7a3.1 3.1 0 0 1-1.9 .7h-9.2M145.1 193.7h9.2a3 3 0 0 1 1.9 .6v.7a3 3 0 0 1-1.9 .7h-9.2M145.1 185.7v2M145.1 193.7v2M145.1 187.7l-.6 .6M145.1 195.7l-.6 .6M147.1 195.7l.7 .6M147.1 187.7l.7 .6M147.8 185.1v.6M147.8 187.7v.6M147.8 193.1v.6M147.8 195.7v.6"/>
<path d="M147.8 185.1l-.7 .6M147.8 193.1l-.7 .6M148.5 191.4h1.5v2.3M150 180.4h-1.5v4.6h1.5M150 188.4h-1.5v4.6h1.5M150 197.2h-1.5v1.5M150 187.7v2.2h-5.8"/>
<circle cx="142.1" cy="126.7" r="2.08"/>
<circle cx="142.1" cy="126.7" r="2.18"/>
<circle cx="142.1" cy="190.7" r="2.08"/>
<circle cx="142.1" cy="190.7" r="2.18"/>
</g>
<text font-size="4.7" x="212.4" y="206.9">TMM-1XX-XX-XX-X-SM-XX-X</text>
<text font-size="4.2" x="4.4" y="8.5">REVISION CM</text>
<text font-size="3.5" x="66" y="72.4">-P: PICK &amp; PLACE PAD</text>
<g font-size="3.4">
<text x="146.8" y="74.5">FIG 2</text>
<text x="76.2" y="137.7">-S</text>
<text x="215.2" y="135.4">TUBE VIEW</text>
<text x="33.1" y="138.3">-D</text>
<text x="41.1" y="141">IN-PROCESS 1</text>
<text x="31.1" y="200.4">-D</text>
<text x="65.7" y="200.4">-S</text>
<text x="137.8" y="202">FIG 3</text>
<text x="29.3" y="207.6">-01 &amp; -06 LEAD STYLE ONLY</text>
<text x="39.7" y="204.3">IN-PROCESS 2</text>
<text x="119.1" y="208.6">(5 POS. PER ROW MINIMUM)</text>
<text x="126.4" y="205.3">-A: ALINGMENT PIN</text>
</g>
<g font-size="3">
<text x="224.1" y="199.5">2MM TERMINAL STRIP ASSEMBLY</text>
<text x="218.9" y="211.4">REIDINGER 05-22-1991</text>
</g>
<g font-size="2.8">
<text x="214.9" y="126.5">PT-1-24-02-17</text>
<text x="248.9" y="126.5">PT-1-24-02-17</text>
</g>
<g font-size="2.7" fill="#f0f">
<text x="60.1" y="9.6">&quot;R&quot;</text>
<text x="47.2" y="12.8">LMP-04: .225 [5.72] REF</text>
<text x="47.5" y="16">PPP-28: .315 [8.00] REF</text>
<text x="189.4" y="17.9">.200</text>
<text x="196.2" y="17.9">5.080</text>
<text x="205.3" y="17.9">REF</text>
<text x="47.1" y="19.2">PPP-11: .400 [10.2] REF</text>
<text x="140.5" y="18.3">.197</text>
<text x="147.3" y="18.3">5.004</text>
<text x="156.5" y="18.3">REF</text>
<text x="21.9" y="27.2">&quot;S&quot; ±.020</text>
<text x="232.6" y="27">.144</text>
<text x="239.4" y="27">3.658</text>
<text x="238.4" y="30.1">REF</text>
<text x="119.5" y="36.3">.210</text>
<text x="123.7" y="40">REF</text>
<text x="125.9" y="36.3">5.33</text>
<text x="252.1" y="38.8">.072</text>
<text x="258.9" y="38.8">1.829</text>
<text x="257.9" y="42">REF</text>
<text x="2.9" y="98.2">&quot;C&quot; REF MIN GOLD</text>
<text x="6" y="101.4">(SEE TABLE 2)</text>
<text x="52.5" y="97.7">&quot;A&quot;</text>
<text x="62.6" y="97.7">&quot;A&quot;</text>
<text x="157.3" y="101.8">.090</text>
<text x="164.1" y="101.8">2.286</text>
<text x="54.3" y="102">(SEE TABLE 2)</text>
<text x="114.3" y="107.9">.0430</text>
<text x="122.7" y="107.9">1.092</text>
<text x="90.4" y="111.9">&quot;B&quot; REF</text>
<text x="119.4" y="111.1">REF</text>
<text x="86.3" y="115.1">(SEE TABLE 2)</text>
<text x="49.3" y="120">.118</text>
<text x="50" y="124.4">(ONLY APPLY TO</text>
<text x="61" y="120">3.00</text>
<text x="47.4" y="127.6">LEAD STYLE -05 &amp; -06</text>
<text x="53.4" y="130.9">SEE NOTE 8)</text>
<text x="194" y="148.4">OPTION</text>
<text x="211.8" y="144.7">TABLE 1 (SEE NOTE 5)</text>
<text x="218.9" y="148.4">PKG TUBE</text>
<text x="247.7" y="148.4">PLUG</text>
<text x="194.7" y="152">-S, -S-P</text>
<text x="216.6" y="152">PT-1-24-01-17</text>
<text x="247.8" y="152">TP-24</text>
<text x="40.6" y="159.6">A&quot; ±.005 [.13]</text>
<text x="106.3" y="156.5">(NO. OF POS.-2)</text>
<text x="107.9" y="159.7">X .07874±.003</text>
<text x="187.3" y="158">-D, -D-A, -D-M, -D-</text>
<text x="188.4" y="160.7">A-M, -D-P, D-A-P</text>
<text x="216.6" y="159.4">PT-1-24-02-17</text>
<text x="247.8" y="159.4">TP-03</text>
<text x="41.1" y="162.9">SEE TABLE 2)</text>
<text x="109.3" y="162.9">[2.000±.08]</text>
<text x="11.4" y="184.8">.118</text>
<text x="16.6" y="183.3">+.002</text>
<text x="17" y="185.9">-.008</text>
<text x="9.3" y="189.2">(SEE NOTE 8)</text>
</g>
<g font-size="2.7">
<text x="164.4" y="37.2">PPP-28</text>
<text x="179.2" y="38.1">PPP-11</text>
<text x="211.1" y="38.6">LMP-04</text>
<text x="12.7" y="70.3">&quot;R&quot;= PAD SIZE ABOVE</text>
<text x="146.8" y="69.5">DOUBLE</text>
<text x="195" y="71">SINGLE</text>
<text x="227.6" y="70.5">-M: PICK &amp; PLACE PAD</text>
<text x="12.7" y="73.1">&quot;S&quot; =((No OF POS x .07874)-&quot;R&quot;)/2</text>
<text x="233.1" y="73.3">DOUBLE ONLY</text>
<text x="116.1" y="96.6">SM-A8H</text>
<text x="152.3" y="113.1">2</text>
<text x="155.9" y="113.1">MAX TOE</text>
<text x="147.9" y="115.8">(EITHER DIRECTION)</text>
<text x="183.5" y="124.7">PT-1-24-01-17</text>
<text x="176.6" y="130.3">TMM-1XX-XX-X-X-S-SM-P</text>
<text x="177.8" y="127.5">TMM-1XX-XX-X-X-S-SM</text>
<text x="209.3" y="129.3">TMM-1XX-XX-X-X-D-SM</text>
<text x="241.6" y="129.4">TMM-1XX-XX-X-X-D-SM-M</text>
<text x="212.4" y="211.5">BY:</text>
<text x="255" y="211.4">SHEET 2 OF 3</text>
</g>
<g font-size="2" fill="#f0f">
<text x="56.2" y="96.6">+.005</text>
<text x="56.5" y="98.6">-.002</text>
<text x="66.3" y="96.6">+0.13</text>
<text x="66.5" y="98.6">-0.05</text>
<text x="54.6" y="118.9">+.002</text>
<text x="66.3" y="118.9">+0.05</text>
<text x="54.9" y="120.9">-.008</text>
<text x="66.5" y="120.9">-0.20</text>
</g>
<g font-size="1.9">
<text x="222.9" y="188.6">520 PARK EAST BLVD, NEW ALBANY, IN 47150</text>
<text x="222.9" y="191">PHONE: 812-944-6733</text>
<text x="245.5" y="191">FAX: 812-948-5047</text>
<text x="222.9" y="193.4">e-Mail</text>
<text x="230" y="193.4">info@SAMTEC.com</text>
<text x="251.1" y="193.4">code 55322</text>
</g>
<g font-size="1.8">
<text x="212.3" y="196.4">DESCRIPTION:</text>
<text x="212.4" y="202.9">DWG. NO.</text>
</g>
<g font-size="1.7">
<text x="177.5" y="177.5">*</text>
<text x="185.5" y="177.1">PROPRIETARY NOTE</text>
<text x="207.7" y="177.5">*</text>
<text x="181.7" y="198.3">DO NOT SCALE DRAWING</text>
<text x="186.2" y="204.3">SHEET SCALE: 4:1</text>
<text x="122.5" y="211.5">F:\DWG\MISC\MKTG\TMM-1XX-XX-XX-X-SM-XX-X-MKT.SLDDRW</text>
</g>
<g font-size="1.4" fill="#1f497d">
<text x="176.8" y="179.1">THIS DOCUMENT CONTAINS CONFIDENTIAL AND</text>
<text x="176.8" y="180.9">PROPRIETARY INFORMATION AND ALL DESIGN,</text>
<text x="176.8" y="182.7">MANUFACTURING, REPRODUCTION, USE, PATENT RIGHTS</text>
<text x="176.8" y="184.5">AND SALES RIGHTS ARE EXPRESSLY RESERVED BY SAMTEC,</text>
<text x="176.8" y="186.3">INC. THIS DOCUMENT SHALL NOT BE DISCLOSED, IN WHOLE</text>
<text x="176.8" y="188.1">OR PART, TO ANY UNAUTHORIZED PERSON OR ENTITY NOR</text>
<text x="176.8" y="189.9">REPRODUCED, TRANSFERRED OR INCORPORATED IN ANY</text>
<text x="176.8" y="191.7">OTHER PROJECT IN ANY MANNER WITHOUT THE EXPRESS</text>
<text x="176.8" y="193.5">WRITTEN CONSENT OF SAMTEC, INC.</text>
</g>
</svg>
